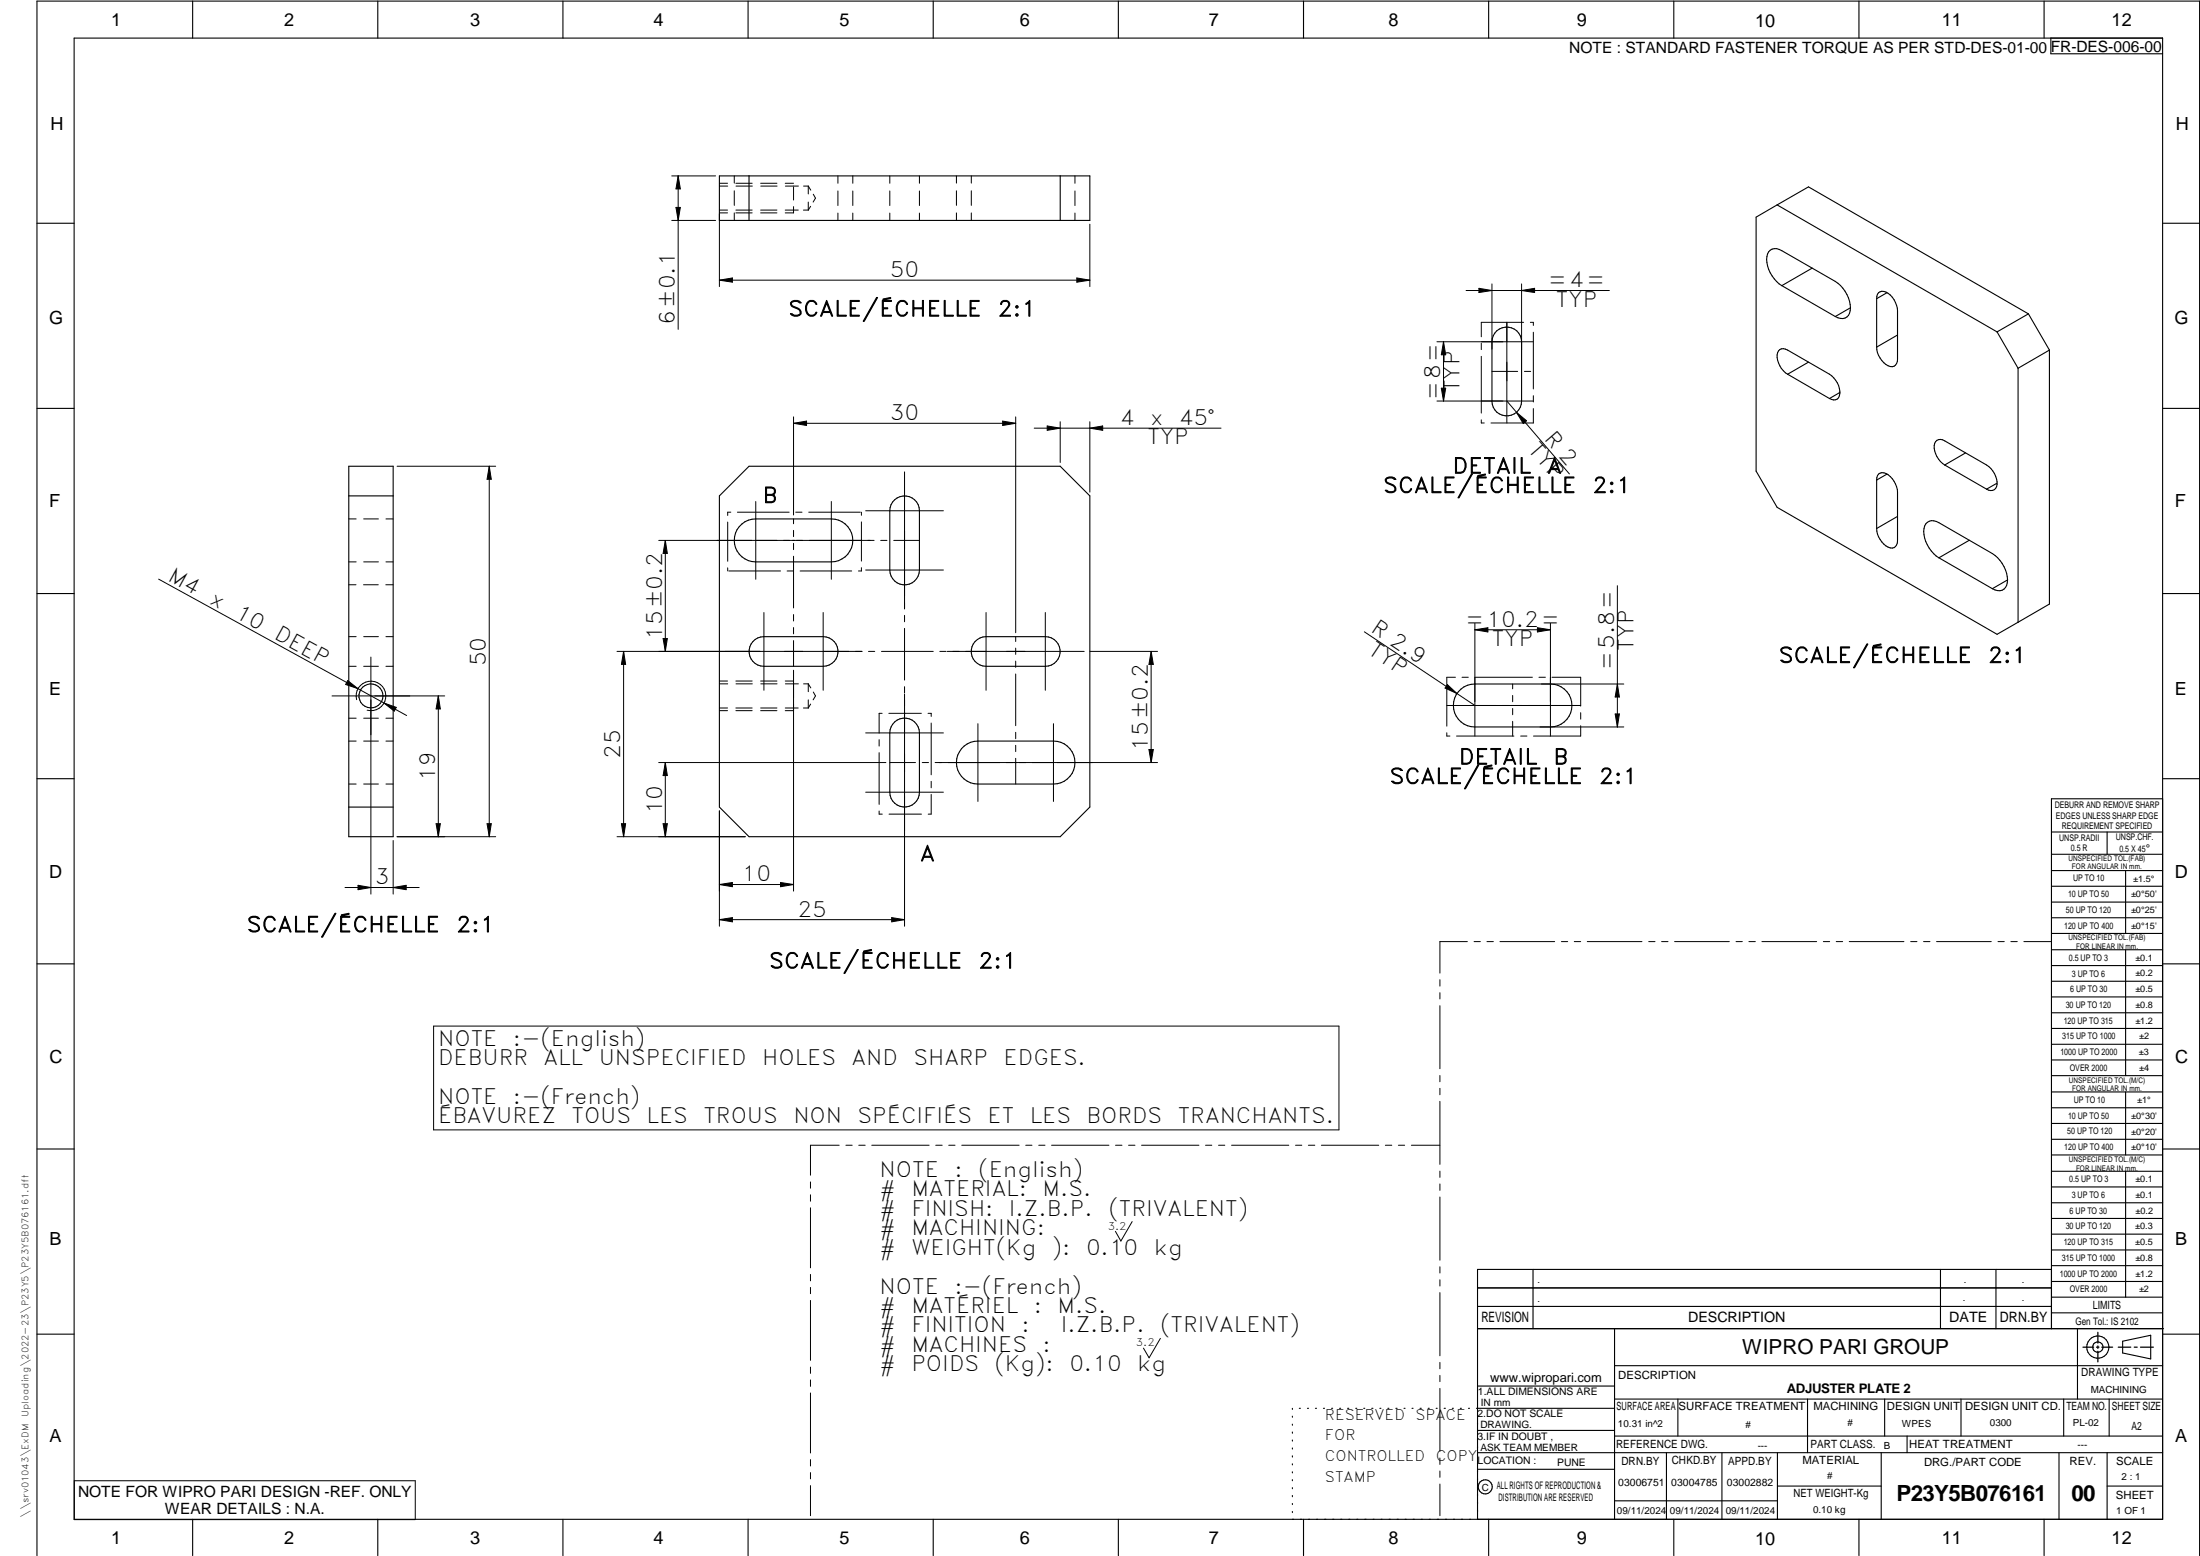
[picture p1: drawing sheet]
<svg xmlns="http://www.w3.org/2000/svg" width="594mm" height="420mm" viewBox="0 0 594 420" stroke-linecap="round" stroke-linejoin="round" font-family="sans-serif">
<g fill="none" stroke="#000" stroke-width=".3">
<path d="M20 10.3h564v400h-564zM52 .3v10M102 .3v10M152 .3v10M202 .3v10M252 .3v10M302 .3v10M352 .3v10M402 .3v10M452 .3v10M502 .3v10M552 .3v10"/>
<path d="M553.8 10.3v4.2h30.2M194.3 47.5h100v12h-100zM202.3 47.5v12M286.3 47.5v12M479.9 55.3l-5.7 3.3v68.6l5.7 9.8 59.4 34.3 5.7-3.3M479.9 55.3l59.4 34.3M479.9 55.3l8.5-4.8 59.3 34.3M10 60.3h10M481.2 77.1a8.4 8.4 0 0 1-3.9-8.5 2.38 2.38 0 0 1 3.9-.9l14.4 8.3a9.1 9.1 0 0 1 4.1 7.1M481.2 77.1l14.4 8.4M489.4 72.4l-8.2 4.7M509.6 79l-2.8 1.6"/>
<path d="M584 60.3h10M404.2 89.3a4 4 0 0 1 4.3-.6 4 4 0 0 1 2.4 3.6v16a4 4 0 0 1-4 4 4 4 0 0 1-4-4v-16a4 4 0 0 1 1.3-3zM488.4 97.8l-5.7 3.2M499.7 83.1a2.51 2.51 0 0 1-1.2 2.7 2.51 2.51 0 0 1-2.9-.3M499.7 83.1l-4.1 2.4M506.8 80.6a1.77 1.77 0 0 1 1-1.9 1.77 1.77 0 0 1 2.1 .5 6.2 6.2 0 0 1 2.5 4.7v13.1a1.78 1.78 0 0 1-1 1.9 1.78 1.78 0 0 1-2.1-.5l-1.1-1a5.8 5.8 0 0 1-1.4-3.7M506.8 80.6v13.1M512.4 90.5l-5.6 3.2M539.3 89.6l5.7 9.8M545 99.4v68.6M547.7 84.8l5.7 9.7M547.7 84.8l-8.4 4.8"/>
<path d="M553.4 94.5v68.6l-8.4 4.9M553.4 94.5l-8.4 4.9M10 110.3h10M482.7 101a5.8 5.8 0 0 1-2.7-5.8 1.66 1.66 0 0 1 2.7-.7l11.3 6.5a5.4 5.4 0 0 1 2.5 6.4 1.71 1.71 0 0 1-2.5 .2M482.7 101l11.3 6.6M496.9 106l-2.9 1.6M584 110.3h10M94.2 133.9h12M94.2 125.9h12v100h-12zM194.3 133.9l8-8h84l8 8v84l-8 8h-84l-8-8zM241.6 135a4 4 0 0 1 4.3-.7 4 4 0 0 1 2.4 3.6v16a4 4 0 0 1-4 4 4 4 0 0 1-4-4v-16a3.8 3.8 0 0 1 1.3-2.9zM506.8 129.6v13.1"/>
<path d="M506.8 129.6a1.77 1.77 0 0 1 1-1.9 1.77 1.77 0 0 1 2.1 .5 6.4 6.4 0 0 1 2.5 4.7v13.1a1.78 1.78 0 0 1-1 1.9 1.78 1.78 0 0 1-2.1-.5l-1.1-1.1a5.8 5.8 0 0 1-1.4-3.6M509.6 128l-2.8 1.6M512.4 139.4l-5.6 3.3M525.1 125.6a5.9 5.9 0 0 1-2.7-5.9 1.7 1.7 0 0 1 2.7-.7l11.3 6.6a5.9 5.9 0 0 1 2.8 5.8 1.7 1.7 0 0 1-2.8 .7M525.1 125.6l11.3 6.5M530.8 122.3l-5.7 3.3M539.3 130.5l-2.9 1.6M200.4 141.5a5.6 5.6 0 0 1 3.7-1.4h20.4a5.8 5.8 0 0 1 5.8 5.8 5.8 5.8 0 0 1-5.8 5.8h-20.4a5.8 5.8 0 0 1-5.5-3.8 5.8 5.8 0 0 1 1.8-6.4zM523.6 150.6a8.8 8.8 0 0 1-4-7.9 2.43 2.43 0 0 1 1.5-2 2.43 2.43 0 0 1 2.5 .4l14.4 8.4a9.1 9.1 0 0 1 4.1 7.1M523.6 150.6l14.4 8.4M531.8 145.9l-8.2 4.7M542.1 156.6l-4.1 2.4"/>
<path d="M542.1 156.6a2.51 2.51 0 0 1-1.2 2.6 2.51 2.51 0 0 1-2.9-.2M10 160.3h10M203.3 173.2a3.8 3.8 0 0 1 3-1.3h16a4 4 0 0 1 4 4 4 4 0 0 1-4 4h-16a4 4 0 0 1-3.7-2.4 4 4 0 0 1 .7-4.3zM263.3 173.2a4 4 0 0 1 3-1.3h16a4 4 0 0 1 4 4 4 4 0 0 1-4 4h-16a4 4 0 0 1-3.7-2.4 4 4 0 0 1 .7-4.3zM584 160.3h10M241.6 194.9a4 4 0 0 1 4.3-.7 4 4 0 0 1 2.4 3.7v16a4 4 0 0 1-4 4 4 4 0 0 1-4-4v-16a4 4 0 0 1 1.3-3zM394.5 186.1a5.6 5.6 0 0 1 3.8-1.4h20.4a5.8 5.8 0 0 1 5.8 5.8 5.8 5.8 0 0 1-5.8 5.8h-20.4a5.8 5.8 0 0 1-5.5-3.8 5.8 5.8 0 0 1 1.7-6.4zM10 210.3h10M94.2 217.9h12M260.3 201.5a5.6 5.6 0 0 1 3.8-1.4h20.4a5.8 5.8 0 0 1 5.8 5.8 5.8 5.8 0 0 1-5.8 5.8h-20.4a5.8 5.8 0 0 1-5.5-3.8 5.8 5.8 0 0 1 1.7-6.4zM584 215.7h-30v143.1M584 210.3h10"/>
<path d="M554 224.7h30M554 230.7h30M554 235.1h30M554 239.3h30M569 224.7v6M574 235.1v17M554 243.6h30M554 247.8h30M554 252.1h30M554 256.5h30M574 256.5v33.9M10 260.3h10"/>
<path d="M554 260.7h30M554 265h30M554 269.2h30M554 273.5h30M554 277.7h30M584 260.3h10M554 282h30M554 286.2h30M554 290.4h30M554 294.9h30M554 299.1h30M574 294.9v17"/>
<path d="M10 310.3h10M554 303.4h30M554 307.6h30M554 311.9h30M554 316.3h30M574 316.3v34M584 310.3h10M554 320.5h30M554 324.8h30M554 329h30M554 333.2h30M554 337.5h30"/>
<path d="M399 358.8h185.2M399 352.8h155M399 347.8h155M414 342.8v16M436 358.8v51.5M524 342.8v16M539 342.8v16M554 341.8h30M554 346h30M554 350.3h30M554 354.5h30M554 342.8h-155v67.5"/>
<path d="M561 358.8v19M10 360.3h10M399 374.3h37M436 377.8h148M453.1 377.8v10M488.1 377.8v14.5M508.9 377.8v10M529.5 377.8v10M557.3 377.8v10M569.5 377.8v10M573.2 362.2l7.6-1.6v6.3l-7.6-1.6zM584 368.8h-148"/>
<path d="M584 360.3h10M349 380.3v.3M349 382.4v.3M349 384.6v.3M349 386.7v.3M349 388.8v.3M349 391v.3M349 393.1v.3M349 395.3v.3M349 397.4v.3M349 399.5v.3M350.9 380.3h.2"/>
<path d="M353.1 380.3h.2M355.2 380.3h.3M357.4 380.3h.3M359.6 380.3h.3M361.7 380.3h.3M363.9 380.3h.3M366.1 380.3h.3M368.3 380.3h.2M370.4 380.3h.3M372.6 380.3h.3M374.8 380.3h.3M376.9 380.3h.4"/>
<path d="M379.1 380.3h.3M381.3 380.3h.3M383.4 380.3h.4M385.6 380.3h.3M387.8 380.3h.3M390 380.3h.3M392.2 380.3h.3M394.3 380.3h.3M396.5 380.3h.3M398.7 380.3h37.3M399 396.7h37M399 392.3h185"/>
<path d="M399 386.2h37M436 387.8h148M450 392.3v18M465 392.3v18M480 392.3v18M508 392.3v18M515 387.8v4.5M556 392.3v18M569 392.3v18M52 410.3v9.7M102 410.3v9.7M152 410.3v9.7"/>
<path d="M202 410.3v9.7M252 410.3v9.7M302 410.3v9.7M349 401.7v.3M349 403.8v.4M349 406v.3M349 408.1v.3M352 410.3v9.7M402 410.3v9.7M436 405.3h44M452 410.3v9.7M480 401.3h28"/>
<path d="M502 410.3v9.7M552 410.3v9.7M569 401.3h15M10 420v-419.7h584v419.7"/>
<circle cx="100.2" cy="187.9" r="3.2"/>
<circle cx="566.5" cy="363.7" r="1.39"/>
<circle cx="566.5" cy="363.8" r="3"/>
<circle cx="401.1" cy="401.5" r="1.9"/>
</g>
<g fill="none" stroke="#000" stroke-width=".27">
<path d="M181.4 59.5h11.8M181.4 47.5h11.8M182.5 56h1.2l-.6 3.5zM183.1 47.5v41.4M183.1 47.5l.6 3.5h-1.2zM194.3 50.2h2.2M194.3 56.7h2.2M194.3 57.8v19.6M194.3 49.5h2.2M194.3 57.5h2.2M198.3 47.5v1.9M198.3 51.5v4"/>
<path d="M198.3 57.5v2M198.7 56.7h4.4M198.7 49.5h4.4M198.7 57.5h4.4M198.7 50.2h4.5M205.4 56.7h4.4M205.4 49.5h4.4M205.4 57.5h4.4M205.4 50.2h4.4M212 56.7h3.6M212 49.5h2.3M212.1 50.2h3.5"/>
<path d="M214.3 50.5v3.5M214.3 55.8v1.7h-2.3M217 56.7h1.3M217 50.2h1.3M218.3 50.2l.6 1.2M218.3 50.2v2.2M218.3 54.6v2.1M218.9 55.7l-.6 1M219.6 52.5l.6 1-.6 1.1M226.3 47.5v2M226.3 51.6v3.9M226.3 57.5v2"/>
<path d="M230.3 47.5v2M230.3 51.6v3.9M230.3 57.5v2M240.3 47.5v2M240.3 51.6v3.9M240.3 57.5v2M248.3 47.5v2M248.3 51.6v3.9M248.3 57.5v2M258.3 47.5v1.9M258.3 51.5v4M258.3 57.5v2"/>
<path d="M262.3 47.5v1.9M262.3 51.5v4M262.3 57.5v2M290.3 47.5v2M290.3 51.6v3.9M290.3 57.5v2M194.3 75.6l3.5-.5v1.1zM194.3 75.6h100M290.8 75.1l3.5 .5-3.5 .6zM294.3 60.5v16.9M395.9 78.4h38.7M399.4 77.9l3.5 .5-3.5 .6z"/>
<path d="M402.9 76.7v17.6M410.9 78.4l3.5-.5v1.1zM410.9 76.7v17.8M388 92.3h26.1M389.8 92.3v16M389.8 92.3l.6 3.5h-1.2zM400 92.7v1.7M400 96.2v15.3M406.9 87v27.2M411.4 87h-11.4v3.9M413.3 87h.8v.9M414.1 89.7v15.3"/>
<path d="M214.3 114.3l3.5-.6v1.2zM214.3 112.6v26.5M214.3 114.3h60M270.8 113.7l3.5 .6-3.5 .6zM274.3 112.6v58.3M279.3 115.6h50.4M282.8 115l3.5 .6-3.5 .6zM286.3 113.9v11M294.3 115.6l3.5-.6v1.2zM294.3 113.9v19M389.2 104.8h1.2l-.6 3.5zM400 113.4v.8h.8"/>
<path d="M402.9 100.3h6.9M406.9 108.3l16.9 19.7M409.5 111.3l2.7 2.3-.9 .8zM411.6 100.3h1.7M414.1 108.3h-26.1M414.1 110.3v3.9h-11.5M414.1 106.8v1.7M107.2 125.9h26.7M132.1 125.9l.6 3.5h-1.2zM132.1 125.9v100M197.4 138.3h-.9v.9M199.1 138.3h14"/>
<path d="M204.1 135.4v21M214.9 138.3h1.7M218.4 138.3h13.9M224.5 135.4v21M232.6 138.3v.8M233.8 137.9h21M244.3 127.4v37M42.8 156.4l67 36.8M94.2 157.9h1.9M94.2 151.7h2M94.2 140.1h2M98.2 157.9h3.9"/>
<path d="M98.2 151.7h4M98.2 140.1h4M104.2 157.9h2M104.2 151.7h2M104.2 140.1h2M177.9 145.9h58.1M179.7 145.9v30M179.7 145.9l.5 3.5h-1.1zM196.5 141v10.6M196.5 153.3v.9M196.8 154.2h14M212.5 154.2h1.7"/>
<path d="M214.3 140.1v1.3M214.3 143.2v1.7M214.3 146.7v1.7M214.3 150.2v14M216.1 154.2h13.9M232.6 140.9v10.6M232.6 153.3v.9h-.8M233.8 153.9h21M237.8 145.9h1.7M241.3 145.9h7M436.7 158.2v38.1M94.2 179.9h2"/>
<path d="M94.2 171.9h2M98.2 179.9h4M98.2 171.9h4M100.2 177.4v64M104.2 179.9h2M104.2 171.9h2M168.4 175.9v50M168.4 175.9l.5 3.5h-1.1zM179.1 172.4h1.1l-.5 3.5zM206.3 165.4v21M214.3 165.9v1.8M214.3 169.5v1.7"/>
<path d="M214.3 173v6.9M222.3 165.4v21M232.8 175.9h-66.2M234.5 175.9h1.7M238 175.9h14M244.3 166.2v1.7M244.3 169.7v13.9M253.8 175.9h1.7M255.8 175.9h37M266.3 165.4v21M274.3 171.9v1.3M274.3 175v1.7"/>
<path d="M274.3 178.5v1.7M282.3 165.4v21M294.3 175.9h18.3M310.8 175.9l.6 3.5h-1.1zM310.8 175.9v30M368.4 170.6l29.9 19.9M398.3 168.3v30.5M398.3 170.1l3.5-.6v1.1zM398.3 170.1h20.4M415.2 169.5l3.5 .6-3.5 .5zM418.7 168.3v30.5M89.7 187.9h30.4"/>
<path d="M93.9 183.8l2.8 2.2-3.4-1.2zM94.2 193.9h2M96.3 188.9a4 4 0 0 1 3.5-5 4 4 0 0 1 4.3 4.4 4 4 0 0 1-5 3.5M98.2 193.9h4M103.7 189.8l3.3 1.2-.5 1zM104.2 193.9h2M118.4 187.9l.5 3.5h-1.1zM118.4 187.9v38M194.3 184.7h2.2M194.3 191.2h2.2M194.3 183.9h2.2M194.3 191.9h2.2"/>
<path d="M198.7 191.2h4.4M198.7 183.9h4.4M198.7 191.9h4.4M198.7 184.7h4.5M205.4 191.2h4.4M205.4 183.9h4.4M205.4 191.9h4.4M205.4 184.7h4.4M212 191.2h3.6M212 183.9h2.3M212 191.9h2.3M212.1 184.7h3.5"/>
<path d="M214.3 181v59.6M217 191.2h1.3M217 184.7h1.3M218.3 184.7v2.1M218.3 189v2.2M218.3 184.7l.6 1.1M218.9 190.1l-.6 1.1M219.6 186.9l.6 1-.6 1.1M233.8 197.9h21M237.4 199.7v1.8M238.2 192.6h-.8v5.4M240 192.6h8.8"/>
<path d="M244.3 185.4v1.7M244.3 187.4v62.7M250.6 192.6h.9v.9M251.5 195.2v14M264.1 195.4v21M274.3 182v14M274.3 197.7v1.8M284.5 195.4v21M390.7 190.5h36.1M390.7 197.9v.9h.8M390.9 184.9l2.5 2.4-3.2-1.5zM393 182.9h-2.3v13.2"/>
<path d="M393.3 198.8h15.5M394.8 182.9h1.7M398.3 182.9h15.5M408.5 184.7v1.3M408.5 187.8v1.7M408.5 191.3v1.7M408.5 194.8v4M410.6 198.8h1.7M415.6 182.9h1.7M415.9 196.3h22.6M416.3 184.7h22.2M419.1 182.9h7.7v7.8"/>
<path d="M426.8 196v2.8h-12.7M426.8 192.4v1.8M436.2 192.8h1.1l-.6 3.5zM436.7 184.7l.6 3.5h-1.1zM94.2 211.7h2M94.2 200.1h2M98.2 211.7h4M98.2 200.1h4M104.2 211.7h2M104.2 200.1h2M177.9 205.9h61.3M179.7 205.9v20"/>
<path d="M179.7 205.9l.5 3.5h-1.1zM194.3 218.9v31.2M233.8 213.9h21M237.4 219v.8h.8M237.4 203.2v14M240.1 219.8h8.7M240.3 205.9h6.9M249 205.9h1.7M251.5 211v1.7M251.5 214.5v5.3h-.9M252.5 205.9h60.1M274.3 201.3v1.6"/>
<path d="M274.3 204.8v6.9M310.3 202.4h1.1l-.6 3.5zM93.2 239.6h20M96.7 239.1l3.5 .5-3.5 .6zM106.2 239.6l3.5-.5v1.1zM106.2 226.9v14.5M107.2 225.9h26.7M117.8 222.4h1.1l-.5 3.5zM131.5 222.4h1.2l-.6 3.5zM166.6 225.9h34.6M167.8 222.4h1.1l-.5 3.5zM179.1 222.4h1.1l-.5 3.5z"/>
<path d="M194.3 238.8l3.5-.5v1.1zM194.3 238.8h20M210.8 238.3l3.5 .5-3.5 .6zM194.3 248.3l3.5-.5v1.1zM194.3 248.3h50M240.8 247.8l3.5 .5-3.5 .6zM396.2 254.3h-7.4v8.5M398.1 254.3h1.6M401.5 254.3h1.8M405 254.3h14.8M421.6 254.3h1.7M425.1 254.3h1.7"/>
<path d="M428.6 254.3h14.8M445.2 254.3h1.7M448.7 254.3h1.7M452.2 254.3h14.8M468.8 254.3h1.7M472.3 254.3h1.7M475.8 254.3h14.8M492.4 254.3h1.7M495.8 254.3h1.8M499.4 254.3h14.7M516 254.3h1.6M519.4 254.3h1.8"/>
<path d="M522.9 254.3h14.8M539.5 254.3h1.7M543 254.3h1.7M546.5 254.3h7.4M117.1 277.1h244.5v28h-244.5zM388.8 264.5v1.8M388.8 268.1v1.6M388.8 271.6v17M388.8 290.4v1.7M388.8 293.9v1.7M388.8 297.4v17M218.9 319.2v1.6"/>
<path d="M226.6 309.2h-7.7v8.1M228.4 309.2h1.7M231.9 309.2h1.7M235.4 309.2h15.5M252.7 309.2h1.7M256.2 309.2h1.7M259.7 309.2h15.5M277 309.2h1.7M280.5 309.2h1.7M284 309.2h15.5M301.2 309.2h1.8M304.8 309.2h1.7"/>
<path d="M308.3 309.2h15.5M325.5 309.2h1.7M329.1 309.2h1.6M332.6 309.2h15.4M349.8 309.2h1.7M353.3 309.2h1.7M356.8 309.2h15.5M374.1 309.2h1.7M377.6 309.2h1.7M381.1 309.2h7.7M388.8 316.2v1.7M388.8 319.7v1.7"/>
<path d="M218.9 322.6v1.8M218.9 326.1v16.2M305.7 329.9l-3 5.2-1.5-2.6M388.8 323.2v17.1M218.9 344.1v1.8M218.9 347.6v1.7M218.9 351.2v16.1M388.8 342.1v1.6M388.8 345.6v1.7M388.8 349v17.1M218.9 369.1v1.7M218.9 372.6v1.8"/>
<path d="M218.9 376.1v16.2M313.3 361.4l-3 5.2-1.5-2.6M388.8 367.9v1.7M388.8 371.4v1.7M388.8 374.9v17M20.1 399.8h92v10.5h-92zM218.9 394.1v1.8M218.9 397.6v1.7M388.8 393.7v1.7M388.8 397.2v1.7M218.9 401.2v8.1M388.8 400.7v8.6"/>
</g>
<path d="M566.5 359.7v3M562.5 363.8h2.9M566.1 363.8h.7M566.5 363.4v.7M566.5 364.9v2.8M567.6 363.8h2.9M572 363.8h3.4M576.3 363.8h.8M578 363.8h3.5" fill="none" stroke="#000" stroke-width=".34"/>
<g fill="#000">
<path d="M182.5 56h1.2l-.6 3.5zM183.1 47.5l.6 3.5h-1.2zM194.3 75.6l3.5-.5v1.1zM290.8 75.1l3.5 .5-3.5 .6zM399.4 77.9l3.5 .5-3.5 .6zM410.9 78.4l3.5-.5v1.1zM389.8 92.3l.6 3.5h-1.2zM214.3 114.3l3.5-.6v1.2zM270.8 113.7l3.5 .6-3.5 .6zM282.8 115l3.5 .6-3.5 .6zM294.3 115.6l3.5-.6v1.2zM389.2 104.8h1.2l-.6 3.5z"/>
<path d="M409.5 111.3l2.7 2.3-.9 .8zM132.1 125.9l.6 3.5h-1.2zM179.7 145.9l.5 3.5h-1.1zM168.4 175.9l.5 3.5h-1.1zM179.1 172.4h1.1l-.5 3.5zM310.8 175.9l.6 3.5h-1.1zM398.3 170.1l3.5-.6v1.1zM415.2 169.5l3.5 .6-3.5 .5zM93.9 183.8l2.8 2.2-3.4-1.2zM103.7 189.8l3.3 1.2-.5 1zM118.4 187.9l.5 3.5h-1.1zM390.9 184.9l2.5 2.4-3.2-1.5z"/>
<path d="M436.7 184.7l.6 3.5h-1.1zM436.2 192.8h1.1l-.6 3.5zM179.7 205.9l.5 3.5h-1.1zM310.3 202.4h1.1l-.6 3.5zM117.8 222.4h1.1l-.5 3.5zM131.5 222.4h1.2l-.6 3.5zM167.8 222.4h1.1l-.5 3.5zM179.1 222.4h1.1l-.5 3.5zM194.3 238.8l3.5-.5v1.1zM210.8 238.3l3.5 .5-3.5 .6zM96.7 239.1l3.5 .5-3.5 .6zM106.2 239.6l3.5-.5v1.1z"/>
<path d="M194.3 248.3l3.5-.5v1.1zM240.8 247.8l3.5 .5-3.5 .6z"/>
</g>
<g font-size="6">
<text x="512.1" y="405.2">P23Y5B076161</text>
<text x="559.4" y="405.2">00</text>
</g>
<g font-size="5.7">
<text x="240.3" y="74.8">50</text>
<text x="418.1" y="77.6">=4=</text>
<text x="420.2" y="82.8">TYP</text>
<text x="182.2" y="87.7" transform="rotate(-90 182.2 87.7)">6±0.1</text>
<text x="212.9" y="85.4">SCALE/ÉCHELLE</text>
<text x="269.4" y="85.4">2:1</text>
<text x="388.9" y="107.9" transform="rotate(-90 388.9 107.9)">=8=</text>
<text x="394.2" y="105.9" transform="rotate(-90 394.2 105.9)">TYP</text>
<text x="240.3" y="113.4">30</text>
<text x="302.4" y="114.8">4</text>
<text x="310.5" y="114.8">x</text>
<text x="318.3" y="114.8">45°</text>
<text x="416.8" y="118.4" transform="rotate(49 416.8 118.4)">R 2</text>
<text x="309.9" y="120">TYP</text>
<text x="412.4" y="121.4" transform="rotate(49 412.4 121.4)">TYP</text>
<text x="392.3" y="127.8">DETAIL</text>
<text x="417.8" y="127.8">A</text>
<text x="205.9" y="135.8">B</text>
<text x="373.5" y="133.1">SCALE/ÉCHELLE</text>
<text x="430" y="133.1">2:1</text>
<text x="45.1" y="156.6" transform="rotate(29 45.1 156.6)">M4</text>
<text x="56.3" y="162.8" transform="rotate(29 56.3 162.8)">x</text>
<text x="63.2" y="166.5" transform="rotate(29 63.2 166.5)">10</text>
<text x="73.7" y="172.3" transform="rotate(29 73.7 172.3)">DEEP</text>
<text x="178.8" y="172.8" transform="rotate(-90 178.8 172.8)">15±0.2</text>
<text x="369.9" y="170.5" transform="rotate(34 369.9 170.5)">R 2.9</text>
<text x="395.7" y="169.2">=10.2=</text>
<text x="131.2" y="179.9" transform="rotate(-90 131.2 179.9)">50</text>
<text x="369.1" y="176.3" transform="rotate(34 369.1 176.3)">TYP</text>
<text x="402.9" y="174.5">TYP</text>
<text x="441.1" y="175.7" transform="rotate(-90 441.1 175.7)">TYP</text>
<text x="480.3" y="178.9">SCALE/ÉCHELLE</text>
<text x="536.8" y="178.9">2:1</text>
<text x="435.9" y="180.8" transform="rotate(-90 435.9 180.8)">=5.8=</text>
<text x="310" y="202.8" transform="rotate(-90 310 202.8)">15±0.2</text>
<text x="167.5" y="204.9" transform="rotate(-90 167.5 204.9)">25</text>
<text x="393.9" y="206.4">DETAIL</text>
<text x="419.5" y="206.4">B</text>
<text x="117.5" y="210.9" transform="rotate(-90 117.5 210.9)">19</text>
<text x="375.2" y="211.6">SCALE/ÉCHELLE</text>
<text x="431.8" y="211.6">2:1</text>
<text x="178.8" y="219.9" transform="rotate(-90 178.8 219.9)">10</text>
<text x="248.4" y="232.5">A</text>
<text x="101.2" y="238.8">3</text>
<text x="200.3" y="238">10</text>
<text x="66.6" y="251.7">SCALE/ÉCHELLE</text>
<text x="123.2" y="251.7">2:1</text>
<text x="215.3" y="247.5">25</text>
<text x="207.7" y="261.5">SCALE/ÉCHELLE</text>
<text x="264.2" y="261.5">2:1</text>
<text x="118.3" y="282.3">NOTE</text>
<text x="118.3" y="287.6">DEBURR</text>
<text x="138.5" y="282.3">:-(English)</text>
<text x="146.8" y="287.6">ALL</text>
<text x="161.7" y="287.6">UNSPECIFIED</text>
<text x="205.8" y="287.6">HOLES</text>
<text x="230" y="287.6">AND</text>
<text x="246.6" y="287.6">SHARP</text>
<text x="271" y="287.6">EDGES.</text>
<text x="118.3" y="298.1">NOTE</text>
<text x="138.5" y="298.1">:-(French)</text>
<text x="118.3" y="303.3">ÉBAVUREZ</text>
<text x="154.3" y="303.3">TOUS</text>
<text x="174.6" y="303.3">LES</text>
<text x="189.9" y="303.3">TROUS</text>
<text x="214.2" y="303.3">NON</text>
<text x="231.6" y="303.3">SPÉCIFIÉS</text>
<text x="266.7" y="303.3">ET</text>
<text x="278.1" y="303.3">LES</text>
<text x="293.4" y="303.3">BORDS</text>
<text x="318" y="303.3">TRANCHANTS.</text>
<text x="237.5" y="317.8">NOTE</text>
<text x="257.7" y="317.8">:</text>
<text x="264.1" y="317.8">(English)</text>
<text x="237.5" y="323">#</text>
<text x="246.1" y="323">MATERIAL:</text>
<text x="281.5" y="323">M.S.</text>
<text x="237.5" y="328.3">#</text>
<text x="246.1" y="328.3">FINISH:</text>
<text x="272.4" y="328.3">I.Z.B.P.</text>
<text x="299.3" y="328.3">(TRIVALENT)</text>
<text x="237.5" y="333.5">#</text>
<text x="246.1" y="333.5">MACHINING:</text>
<text x="237.5" y="338.8">#</text>
<text x="246.1" y="338.8">WEIGHT(Kg</text>
<text x="284" y="338.8">):</text>
<text x="293.3" y="338.8">0.10</text>
<text x="311.6" y="338.8">kg</text>
<text x="237.5" y="349.3">NOTE</text>
<text x="257.7" y="349.3">:-(French)</text>
<text x="237.5" y="354.5">#</text>
<text x="237.5" y="359.8">#</text>
<text x="246.1" y="359.8">FINITION</text>
<text x="246.1" y="354.5">MATÉRIEL</text>
<text x="275.8" y="359.8">:</text>
<text x="279.2" y="354.5">:</text>
<text x="285.6" y="354.5">M.S.</text>
<text x="286.4" y="359.8">I.Z.B.P.</text>
<text x="313.3" y="359.8">(TRIVALENT)</text>
<text x="237.5" y="365">#</text>
<text x="246.1" y="365">MACHINES</text>
<text x="281.5" y="365">:</text>
<text x="237.5" y="370.3">#</text>
<text x="246.1" y="370.3">POIDS</text>
<text x="268.5" y="370.3">(Kg):</text>
<text x="288.8" y="370.3">0.10</text>
<text x="307.1" y="370.3">kg</text>
</g>
<text font-size="5.6" x="470.5" y="365.5">WIPRO PARI GROUP</text>
<g font-size="4.9">
<text x="30" y="6.9">1</text>
<text x="76.7" y="6.9">2</text>
<text x="127" y="6.9">3</text>
<text x="176.5" y="6.9">4</text>
<text x="226.7" y="6.9">5</text>
<text x="275.4" y="6.9">6</text>
<text x="326.4" y="6.9">7</text>
<text x="375" y="6.9">8</text>
<text x="425.8" y="6.9">9</text>
<text x="473.9" y="7.3">10</text>
<text x="524.3" y="6.9">11</text>
<text x="570.2" y="6.9">12</text>
<text x="13.6" y="35.1">H</text>
<text x="587.6" y="35.1">H</text>
<text x="13.2" y="87.5">G</text>
<text x="587.2" y="87.5">G</text>
<text x="13.2" y="137">F</text>
<text x="587.2" y="137">F</text>
<text x="13.2" y="187.6">E</text>
<text x="587.2" y="187.6">E</text>
<text x="13.2" y="237">D</text>
<text x="587.2" y="237">D</text>
<text x="13.4" y="287.1">C</text>
<text x="587.4" y="287.1">C</text>
<text x="13.4" y="336.2">B</text>
<text x="587.4" y="336.2">B</text>
<text x="13.4" y="389.3">A</text>
<text x="587.4" y="389.3">A</text>
<text x="30" y="416.9">1</text>
<text x="76.7" y="416.9">2</text>
<text x="127" y="416.9">3</text>
<text x="176.5" y="416.9">4</text>
<text x="226.7" y="416.9">5</text>
<text x="275.4" y="416.9">6</text>
<text x="326.4" y="416.9">7</text>
<text x="375" y="416.9">8</text>
<text x="425.8" y="416.9">9</text>
<text x="473.9" y="417.3">10</text>
<text x="524.3" y="416.9">11</text>
<text x="570.2" y="416.9">12</text>
</g>
<g font-size="4.2">
<text x="423.7" y="14.3">NOTE : STANDARD FASTENER TORQUE AS PER STD-DES-01-00</text>
<text x="553.8" y="14">FR-DES-006-00</text>
<text x="21.1" y="404.3">NOTE FOR WIPRO PARI DESIGN -REF. ONLY</text>
<text x="44.5" y="408.8">WEAR DETAILS : N.A.</text>
</g>
<g font-size="3.9">
<text x="400" y="357.1">REVISION</text>
<text x="455.9" y="357.1">DESCRIPTION</text>
<text x="526.4" y="357.1">DATE</text>
<text x="540" y="357.1">DRN.BY</text>
<text x="357.8" y="383.3">RESERVED</text>
<text x="382.3" y="383.3">SPACE</text>
<text x="357.8" y="388.9">FOR</text>
<text x="357.8" y="394.5">CONTROLLED</text>
<text x="387.8" y="394.5">COPY</text>
<text x="357.8" y="400">STAMP</text>
</g>
<text font-size="3.6" x="482.6" y="376.1">ADJUSTER PLATE 2</text>
<text font-size="3.5" x="402.4" y="373.3">www.wipropari.com</text>
<g font-size="3.1">
<text x="565.1" y="353.5">LIMITS</text>
<text x="562" y="371.7">DRAWING TYPE</text>
<text x="437" y="372.3">DESCRIPTION</text>
<text x="436.5" y="380.8">SURFACE AREA</text>
<text x="453.3" y="380.8">SURFACE TREATMENT</text>
<text x="489.7" y="380.8">MACHINING</text>
<text x="509.5" y="380.8">DESIGN UNIT</text>
<text x="530.6" y="380.8">DESIGN UNIT CD.</text>
<text x="558" y="380.6">TEAM NO.</text>
<text x="570.3" y="380.7">SHEET SIZE</text>
<text x="575.6" y="386.1">A2</text>
<text x="436.4" y="391.1">REFERENCE DWG.</text>
<text x="437.8" y="395.5">DRN.BY</text>
<text x="451.4" y="395.4">CHKD.BY</text>
<text x="466.6" y="395.5">APPD.BY</text>
<text x="486.7" y="395.4">MATERIAL</text>
<text x="488.9" y="390.9">PART CLASS.</text>
<text x="515.6" y="390.9">HEAT TREATMENT</text>
<text x="519.6" y="395.9">DRG./PART CODE</text>
<text x="558.9" y="395.5">REV.</text>
<text x="571.4" y="395.6">SCALE</text>
<text x="484.3" y="404.2">NET WEIGHT-Kg</text>
<text x="571.4" y="404.7">SHEET</text>
</g>
<text font-size="3" x="579.5" y="230.1">°</text>
<g font-size="2.8">
<text x="299.1" y="332.1">3.2</text>
<text x="560.4" y="357.7">Gen Tol.: IS 2102</text>
<text x="306.7" y="363.6">3.2</text>
<text x="399.1" y="376.6">1.ALL DIMENSIONS ARE</text>
<text x="399" y="382.7">2.DO NOT SCALE</text>
<text x="399" y="388.7">3.IF IN DOUBT ,</text>
<text x="399" y="395.4">LOCATION :</text>
<text x="420.5" y="396">PUNE</text>
<text x="404.2" y="402">ALL RIGHTS OF REPRODUCTION &amp;</text>
<text x="437" y="401.2">03006751</text>
<text x="451.3" y="401.2">03004785</text>
<text x="466.3" y="401.2">03002882</text>
<text x="404.7" y="405.4">DISTRIBUTION ARE RESERVED</text>
</g>
<g font-size="2.7">
<text x="564.6" y="376.2">MACHINING</text>
<text x="399.9" y="379.7">IN mm</text>
<text x="399.7" y="385.7">DRAWING.</text>
<text x="436.9" y="385.4">10.31 in^2</text>
<text x="471.4" y="385.5">#</text>
<text x="498.9" y="385">#</text>
<text x="513.6" y="385.3">WPES</text>
<text x="537.3" y="385.1">0300</text>
<text x="559.7" y="385.1">PL-02</text>
<text x="399.7" y="391.8">ASK TEAM MEMBER</text>
<text x="474.6" y="391.2">---</text>
<text x="508.7" y="391.2">B</text>
<text x="561" y="391.1">---</text>
<text x="493.4" y="399.5">#</text>
<text x="572.8" y="399.7">2 : 1</text>
<text x="400.1" y="402.5">C</text>
<text x="436.6" y="408.7">09/11/2024</text>
<text x="450.9" y="408.8">09/11/2024</text>
<text x="466" y="408.9">09/11/2024</text>
<text x="489.6" y="408.5">0.10 kg</text>
<text x="571.4" y="408.7">1 OF 1</text>
</g>
<g font-size="2.5">
<text x="554.9" y="218.3">DEBURR AND REMOVE SHARP</text>
<text x="555.2" y="221">EDGES UNLESS SHARP EDGE</text>
<text x="556.1" y="227.1">UNSP.RADII</text>
<text x="556.8" y="223.8">REQUIREMENT SPECIFIED</text>
<text x="571.4" y="226.9">UNSP.CHF.</text>
<text x="559.2" y="229.9">0.5 R</text>
<text x="572.3" y="230.1">0.5 X 45</text>
<text x="559.8" y="238">UP TO 10</text>
<text x="576.1" y="238.1">±1.5°</text>
<text x="558.5" y="242.2">10 UP TO 50</text>
<text x="575.5" y="242.3">±0°50'</text>
<text x="557.4" y="250.7">120 UP TO 400</text>
<text x="557.9" y="246.5">50 UP TO 120</text>
<text x="575.5" y="250.7">±0°15'</text>
<text x="575.5" y="246.5">±0°25'</text>
<text x="558.7" y="259.4">0.5 UP TO 3</text>
<text x="559.5" y="263.7">3 UP TO 6</text>
<text x="576.6" y="263.6">±0.2</text>
<text x="576.6" y="259.4">±0.1</text>
<text x="559" y="267.9">6 UP TO 30</text>
<text x="576.6" y="267.9">±0.5</text>
<text x="557.8" y="272.2">30 UP TO 120</text>
<text x="576.6" y="272.2">±0.8</text>
<text x="556.9" y="280.7">315 UP TO 1000</text>
<text x="557.3" y="276.4">120 UP TO 315</text>
<text x="576.6" y="276.4">±1.2</text>
<text x="577.7" y="280.7">±2</text>
<text x="556.4" y="284.9">1000 UP TO 2000</text>
<text x="577.6" y="284.9">±3</text>
<text x="558.9" y="289.2">OVER 2000</text>
<text x="577.7" y="289.3">±4</text>
<text x="560" y="297.9">UP TO 10</text>
<text x="577.1" y="297.9">±1°</text>
<text x="558.5" y="302.1">10 UP TO 50</text>
<text x="575.5" y="302.1">±0°30'</text>
<text x="557.4" y="310.6">120 UP TO 400</text>
<text x="558.2" y="306.3">50 UP TO 120</text>
<text x="575.5" y="310.6">±0°10'</text>
<text x="575.5" y="306.4">±0°20'</text>
<text x="558.8" y="319.2">0.5 UP TO 3</text>
<text x="559.4" y="323.4">3 UP TO 6</text>
<text x="576.6" y="319.2">±0.1</text>
<text x="576.6" y="323.5">±0.1</text>
<text x="558.9" y="327.7">6 UP TO 30</text>
<text x="576.7" y="327.7">±0.2</text>
<text x="557.8" y="332">30 UP TO 120</text>
<text x="576.6" y="332">±0.3</text>
<text x="556.8" y="340.5">315 UP TO 1000</text>
<text x="557.3" y="336.3">120 UP TO 315</text>
<text x="576.6" y="336.3">±0.5</text>
<text x="576.6" y="340.5">±0.8</text>
<text x="415.2" y="346.4">.</text>
<text x="530.3" y="346.5">.</text>
<text x="545.9" y="346.4">.</text>
<text x="556.2" y="344.7">1000 UP TO 2000</text>
<text x="576.6" y="344.7">±1.2</text>
<text x="415.2" y="351.5">.</text>
<text x="530" y="351.3">.</text>
<text x="545.9" y="351.4">.</text>
<text x="558.9" y="349">OVER 2000</text>
<text x="577.6" y="349">±2</text>
</g>
<g font-size="2.4">
<text x="7.7" y="382.7" transform="rotate(-90 7.7 382.7)">Uploading\2022-23\P23Y5\P23Y5B076161.dft</text>
<text x="7.7" y="409.8" transform="rotate(-90 7.7 409.8)">\\srv01043\ExDM</text>
</g>
<g font-size="2.1">
<text x="558.5" y="232.4">UNSPECIFIED TOL.(FAB)</text>
<text x="559.5" y="234.7">FOR ANGULAR IN mm.</text>
<text x="558.6" y="253.9">UNSPECIFIED TOL.(FAB)</text>
<text x="560.7" y="256.3">FOR LINEAR IN mm.</text>
<text x="558.7" y="292.3">UNSPECIFIED TOL.(M/C)</text>
<text x="559.6" y="294.7">FOR ANGULAR IN mm.</text>
<text x="558.7" y="313.7">UNSPECIFIED TOL.(M/C)</text>
<text x="560.6" y="316.1">FOR LINEAR IN mm.</text>
</g>
</svg>
